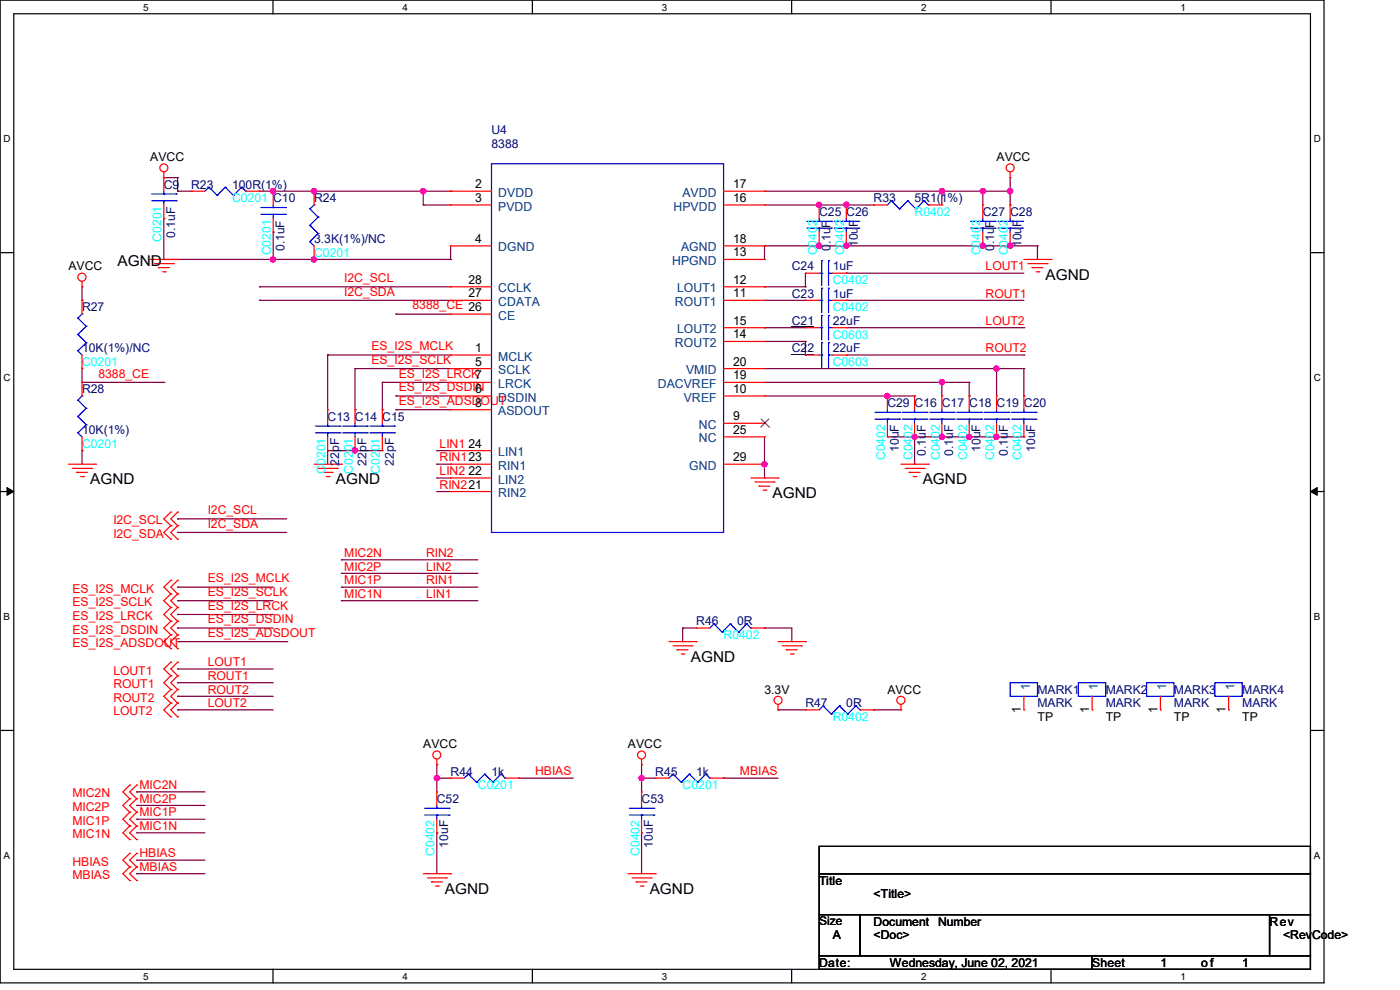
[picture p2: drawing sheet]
<svg xmlns="http://www.w3.org/2000/svg" width="297mm" height="210mm" viewBox="0 0 297 210" stroke-linecap="round" stroke-linejoin="round" font-family="sans-serif">
<path d="M0 0h280.9v208.5h-280.9zM2.9 2.9h275.1v202.7h-275.1z" fill="none" stroke="#000" stroke-width=".25"/>
<g fill="#fff">
<path d="M30.4 .3h1.1v2.4h-1.1z"/>
<path d="M30.4 205.9h1.1v2.3h-1.1z"/>
</g>
<path d="M57.9 0v2.9M57.9 205.6v2.9" fill="none" stroke="#000" stroke-width=".25"/>
<g fill="#fff">
<path d="M85.4 .3h1.1v2.4h-1.1z"/>
<path d="M85.4 205.9h1.1v2.3h-1.1z"/>
</g>
<path d="M112.9 0v2.9M112.9 205.6v2.9" fill="none" stroke="#000" stroke-width=".25"/>
<g fill="#fff">
<path d="M140.4 .3h1.2v2.4h-1.2z"/>
<path d="M140.4 205.9h1.2v2.3h-1.2z"/>
</g>
<path d="M167.9 0v2.9M167.9 205.6v2.9" fill="none" stroke="#000" stroke-width=".25"/>
<g fill="#fff">
<path d="M195.4 .3h1.2v2.4h-1.2z"/>
<path d="M195.4 205.9h1.2v2.3h-1.2z"/>
</g>
<path d="M223 0v2.9M223 205.6v2.9" fill="none" stroke="#000" stroke-width=".25"/>
<g fill="#fff">
<path d="M250.4 .3h1.2v2.4h-1.2z"/>
<path d="M250.4 205.9h1.2v2.3h-1.2z"/>
<path d="M.8 28.2h1.4v2.4h-1.4z"/>
<path d="M278.7 28.2h1.5v2.4h-1.5z"/>
<path d="M.8 78.9h1.4v2.3h-1.4z"/>
<path d="M278.7 78.9h1.5v2.3h-1.5z"/>
</g>
<path d="M0 53.6h2.9M278 53.6h2.9" fill="none" stroke="#000" stroke-width=".25"/>
<g fill="#fff">
<path d="M.8 129.6h1.3v2.3h-1.3z"/>
<path d="M278.7 129.6h1.4v2.3h-1.4z"/>
</g>
<path d="M0 104.3h2.9M278 104.3h2.9" fill="none" stroke="#000" stroke-width=".25"/>
<path d="M1.5 103.4l1.4 .9-1.4 .8zM278 104.3l1.4-.9v1.7z" fill="#000" stroke="#000" stroke-width=".21"/>
<g fill="#fff">
<path d="M.8 180.3h1.3v2.3h-1.3z"/>
<path d="M278.7 180.3h1.4v2.3h-1.4z"/>
</g>
<path d="M0 154.9h2.9M278 154.9h2.9M173.8 179.5h104.2v5.8h-104.2zM173.8 185.3h104.2v8.7h-104.2zM173.8 194h8.7v8.7h-8.7zM182.5 194h86.8v8.7h-86.8zM269.3 194h8.7v8.7h-8.7zM173.8 202.7h57.9v2.9h-57.9zM231.7 202.7h46.3v2.9h-46.3z" fill="none" stroke="#000" stroke-width=".25"/>
<g fill="none" stroke="#800040" stroke-width=".25">
<path d="M34.8 37.7h.1M34.8 37.7h2.9M37.7 37.7h.1M37.7 37.7v2.9M214.3 37.7v5.8M34.8 46.4h.1M34.8 55h.1M34.8 46.4v8.6M34.8 55h60.8M37.7 40.6h.1M37.7 40.6h2.9M55 40.6h.1"/>
<path d="M55 40.6h40.6M58 40.6h.1M58 49.2h.1M58 55h.1M58 49.2v5.8M66.6 55h.1M89.8 43.5h.1M89.8 40.6h.1M89.8 43.5h5.8M89.8 40.6v2.9M95.6 55h.1M95.6 40.6h.1"/>
<path d="M95.6 52.2v2.8M162.2 52.2h.1M162.2 40.6h52.1M162.2 43.5h23.1M162.2 52.2v2.8M162.2 52.2h57.9M170.9 58v2.8M173.8 52.2h.1M173.8 43.5h.1M179.5 58h.1M179.5 52.2h.1M179.5 43.5h.1"/>
<path d="M179.5 58h37.7M185.3 43.5h.1M199.8 40.6h.1M199.8 40.6v2.9M208.5 52.2h.1M208.5 40.6h.1M208.5 40.6v2.9M214.3 43.5h.1M214.3 40.6h.1M214.3 52.2h.1M220.1 52.2h.1M220.1 52.2v2.8"/>
<path d="M17.4 63.7h.1M17.4 60.8v2.9M17.4 78.2v2.9M55 63.7h.1M55 60.8h.1M55 63.7h40.6M55 60.8h40.6M69.5 75.3h.1M69.5 75.3h26.1M69.5 75.3v11.6M75.3 78.2h.1M75.3 78.2h20.3"/>
<path d="M75.3 78.2v8.7M84 66.6h.1M84 66.6h11.6M162.2 69.5h.1M162.2 60.8h.1M162.2 63.7h8.7M162.2 60.8h8.7M162.2 78.2h55M162.2 69.5h8.7M162.2 72.4h8.7M170.9 72.4h.1M170.9 75.3h.1"/>
<path d="M170.9 63.7h.1M170.9 60.8h.1M170.9 72.4v2.9M179.5 63.7h.1M179.5 63.7h37.7M179.5 75.3h37.7M179.5 69.5h37.7M211.4 78.2h.1M211.4 78.2v5.8M217.2 78.2h.1M217.2 69.5h.1M217.2 75.3h.1"/>
<path d="M217.2 78.2v5.8M17.4 81.1h.1M17.4 95.6h.1M17.4 95.6v2.9M17.4 81.1h17.4M34.8 81.1h.1M69.5 95.6h.1M69.5 95.6v2.9M69.5 95.6h11.6M75.3 86.9h.1M75.3 95.6h.1M81.1 81.1h.1"/>
<path d="M81.1 86.9h.1M81.1 81.1h14.5M81.1 81.1v5.8M84 84h.1M84 86.9h.1M84 84h11.6M84 86.9h11.6M92.7 95.6h.1M92.7 98.5h.1M92.7 95.6h2.9M92.7 98.5h2.9M162.2 98.5h.1"/>
<path d="M162.2 81.1h43.4M162.2 84h31.8M162.2 92.7v8.7M188.3 84h.1M188.3 92.7h28.9M194 98.5h.1M194 84h.1M194 92.7h.1M194 92.7v5.8M199.8 81.1h.1M199.8 92.7h.1M199.8 81.1v2.9"/>
<path d="M205.6 84h.1M205.6 81.1h.1M205.6 92.7h.1M205.6 81.1v2.9M211.4 92.7h.1M217.2 84h.1M217.2 92.7h.1M37.7 110.1h.1M37.7 112.9h.1M37.7 110.1h23.1M37.7 112.9h23.1M72.4 118.7h.1"/>
<path d="M72.4 118.7h29M92.7 101.4h.1M92.7 104.3h.1M92.7 101.4h2.9M92.7 104.3h2.9M162.2 101.4h.1M37.7 124.5h.1M37.7 127.4h.1M37.7 130.3h.1M37.7 133.2h.1M37.7 124.5h20.3M37.7 127.4h20.3"/>
<path d="M37.7 130.3h20.3M37.7 133.2h20.3M37.7 136.1h23.1M60.8 136.1h.1M72.4 121.6h.1M72.4 124.5h.1M72.4 127.4h.1M72.4 124.5h29M72.4 127.4h29M72.4 121.6h29M144.8 133.2h.1M144.8 136.1h.1"/>
<path d="M144.8 133.2h2.9M144.8 133.2v2.9M162.2 133.2h.1M162.2 133.2h5.8v2.9M168 136.1h.1M37.7 150.6h.1M37.7 141.9h.1M37.7 147.7h.1M37.7 144.8h.1M37.7 150.6h20.3M37.7 141.9h20.3M37.7 147.7h20.3"/>
<path d="M37.7 144.8h20.3M165.1 150.6h.1M165.1 150.6h5.8M185.3 150.6h.1M185.3 150.6h5.8M29 170.9h.1M29 168h.1M29 173.8h.1M29 176.7h.1M29 170.9h14.5M29 168h14.5M29 173.8h14.5"/>
<path d="M29 176.7h14.5M92.7 162.2h.1M92.7 165.1h.1M92.7 176.7h.1M92.7 162.2v5.8M92.7 176.7v8.6M92.7 165.1h2.9M110.1 165.1h.1M110.1 165.1h11.5M136.1 162.2h.1M136.1 165.1h.1M136.1 176.7h.1"/>
<path d="M136.1 165.1h2.9M136.1 162.2v5.8M136.1 176.7v8.6M153.5 165.1h.1M153.5 165.1h11.6M29 185.3h.1M29 182.5h.1M29 185.3h14.5M29 182.5h14.5"/>
</g>
<g fill="#f0f" stroke="#f0f" stroke-width=".25">
<circle cx="57.9" cy="40.6" r=".55"/>
<circle cx="66.6" cy="55" r=".55"/>
<circle cx="57.9" cy="55" r=".55"/>
<circle cx="66.6" cy="40.6" r=".55"/>
<circle cx="89.8" cy="40.6" r=".56"/>
<circle cx="75.3" cy="95.5" r=".56"/>
<circle cx="211.4" cy="78.2" r=".55"/>
<circle cx="199.8" cy="81.1" r=".55"/>
<circle cx="188.2" cy="84" r=".55"/>
<circle cx="194" cy="92.7" r=".55"/>
<circle cx="199.8" cy="92.7" r=".55"/>
<circle cx="205.6" cy="92.7" r=".56"/>
<circle cx="211.4" cy="92.7" r=".55"/>
<circle cx="214.3" cy="52.1" r=".55"/>
<circle cx="208.5" cy="52.1" r=".55"/>
<circle cx="179.5" cy="52.1" r=".55"/>
<circle cx="173.7" cy="52.1" r=".55"/>
<circle cx="173.7" cy="43.4" r=".55"/>
<circle cx="179.5" cy="43.4" r=".55"/>
<circle cx="199.8" cy="40.6" r=".55"/>
<circle cx="208.5" cy="40.6" r=".55"/>
<circle cx="214.3" cy="40.6" r=".55"/>
<circle cx="92.7" cy="165.1" r=".55"/>
<circle cx="136.1" cy="165.1" r=".55"/>
<circle cx="162.2" cy="98.5" r=".56"/>
</g>
<g fill="none" stroke="#f00" stroke-width=".25">
<path d="M34.8 37.7h.1M34.8 36.5v4.1M214.3 37.7h.1M214.3 36.5v1.2M17.4 59.7v1.1M31.9 55h5.8M32.8 55.9h4M33.6 56.8h.1M33.6 56.8h2.3M34.5 57.7h.6M34.8 46.4h.1M34.8 43.5v2.9"/>
<path d="M35.1 57.7h.1M36.8 55.9h.1M37.7 55h.1M40.6 40.6h.1M40.6 40.6h2.9M52.2 40.6h2.8M55 40.6h.1M58 40.6h.1M58 49.2h.1M58 40.6v2.9M58 46.4v2.8M66.6 55h.1"/>
<path d="M66.6 40.6h.1M66.6 40.6v2.9M66.6 52.2v2.8M95.6 40.6h.1M95.6 43.5h.1M95.6 52.2h.1M95.6 40.6h8.7M95.6 43.5h8.7M95.6 52.2h8.7M153.5 55h8.7M153.5 40.6h8.7M153.5 43.5h8.7"/>
<path d="M153.5 52.2h8.7M162.2 55h.1M162.2 43.5h.1M162.2 40.6h.1M162.2 52.2h.1M170.9 58h.1M170.9 58h2.9M173.8 43.5h.1M173.8 52.2h.1M173.8 43.5v2.9M173.8 49.2v3M176.7 58h2.8"/>
<path d="M179.5 58h.1M179.5 43.5h.1M179.5 52.2h.1M179.5 43.5v2.9M179.5 49.2v3M185.3 43.5h.1M185.3 43.5h3M196.9 43.5h2.9M199.8 43.5h.1M208.5 43.5h.1M208.5 52.2h.1M208.5 43.5v2.9"/>
<path d="M208.5 49.2v3M214.3 43.5h.1M214.3 52.2h.1M214.3 43.5v2.9M214.3 49.2v3M217.2 55h5.8M218.1 55.9h4M218.9 56.8h.1M218.9 56.8h2.3M219.8 57.7h.6M220.4 57.7h.1M222.1 55.9h.1"/>
<path d="M223 55h.1M17.4 60.8h.1M17.4 78.2h.1M17.4 63.7h.1M17.4 63.7v2.9M17.4 75.3v2.9M95.6 75.3h.1M95.6 78.2h.1M95.6 66.6h.1M95.6 63.7h.1M95.6 60.8h.1M95.6 63.7h8.7"/>
<path d="M95.6 75.3h8.7M95.6 78.2h8.7M95.6 60.8h8.7M95.6 66.6h8.7M153.5 63.7h8.7M153.5 78.2h8.7M153.5 60.8h8.7M153.5 72.4h8.7M153.5 69.5h8.7M162.2 63.7h.1M162.2 60.8h.1M162.2 72.4h.1"/>
<path d="M162.2 69.5h.1M162.2 78.2h.1M170.9 63.7h.1M170.9 75.3h.1M170.9 69.5h.1M170.9 63.7h2.9M170.9 75.3h2.9M170.9 69.5h2.9M176.7 63.7h2.8M176.7 75.3h2.8M176.7 69.5h2.8M179.5 63.7h.1"/>
<path d="M179.5 75.3h.1M179.5 69.5h.1M14.5 98.5h5.8M15.4 99.4h4M17.4 95.6h.1M17.4 81.1h.1M17.4 81.1v2.9M17.4 92.7v2.9M19.4 99.4h.1M20.3 98.5h.1M66.6 98.5h5.8M67.5 99.4h4"/>
<path d="M69.5 86.9h.1M69.5 95.6h.1M69.5 86.9v2.9M69.5 92.7v2.9M71.5 99.4h.1M72.4 98.5h.1M75.3 86.9h.1M75.3 95.6h.1M75.3 86.9v2.9M75.3 92.7v2.9M81.1 86.9h.1M81.1 95.6h.1"/>
<path d="M81.1 86.9v2.9M81.1 92.7v2.9M95.6 84h.1M95.6 81.1h.1M95.6 86.9h.1M95.6 98.5h.1M95.6 95.6h.1M95.6 98.5h8.7M95.6 84h8.7M95.6 81.1h8.7M95.6 86.9h8.7M95.6 95.6h8.7"/>
<path d="M153.5 98.5h8.7M153.5 84h8.7M153.5 81.1h8.7M153.5 89.8h8.7M153.5 92.7h8.7M162.2 89.8h.1M162.2 84h.1M162.2 81.1h.1M162.2 92.7h.1M162.2 98.5h.1M188.3 84h.1M188.3 92.7h.1"/>
<path d="M188.3 84v2.9M188.3 89.8v2.9M191.1 98.5h5.8M192 99.4h4M194 84h.1M194 92.7h.1M194 84v2.9M194 89.8v2.9M196 99.4h.1M196.9 98.5h.1M199.8 84h.1M199.8 92.7h.1"/>
<path d="M199.8 84v2.9M199.8 89.8v2.9M205.6 84h.1M205.6 92.7h.1M205.6 84v2.9M205.6 89.8v2.9M211.4 84h.1M211.4 92.7h.1M211.4 84v2.9M211.4 89.8v2.9M217.2 84h.1M217.2 92.7h.1"/>
<path d="M217.2 84v2.9M217.2 89.8v2.9M16.3 100.2h.1M16.3 100.2h2.2M17.1 101.1h.6M17.7 101.1h.1M36.2 108.6h.1M36.2 111.5h.1M36.2 114.4h.1M36.2 108.6l-1.4 1.5 1.4 1.4M36.2 111.5l-1.4 1.4 1.4 1.5M37.7 108.6h.1"/>
<path d="M37.7 111.5h.1M37.7 114.4h.1M37.7 108.6l-1.5 1.5 1.5 1.4M37.7 111.5l-1.5 1.4 1.5 1.5M68.4 100.2h.1M68.4 100.2h2.3M69.2 101.1h.6M69.8 101.1h.1M95.6 104.3h.1M95.6 101.4h.1M95.6 101.4h8.7M95.6 104.3h8.7"/>
<path d="M159.3 101.4h5.8M160.1 102.2h4.1M161 103.1h.1M161 103.1h2.3M161.9 104h.6M162.5 104h.1M164.2 102.2h.1M165.1 101.4h.1M192.9 100.2h.1M192.9 100.2h2.3M193.8 101.1h.5M194.3 101.1h.1"/>
<path d="M36.2 123.1h.1M36.2 126h.1M36.2 128.9h.1M36.2 131.8h.1M36.2 134.7h.1M36.2 137.6h.1M36.2 123.1l-1.4 1.4 1.4 1.5M36.2 126l-1.4 1.4 1.4 1.5M36.2 128.9l-1.4 1.4 1.4 1.5M36.2 131.8l-1.4 1.4 1.4 1.5M36.2 134.7l-1.4 1.4 1.4 1.5M37.7 123.1h.1"/>
<path d="M37.7 126h.1M37.7 128.9h.1M37.7 131.8h.1M37.7 134.7h.1M37.7 137.6h.1M37.7 123.1l-1.5 1.4 1.5 1.5M37.7 126l-1.5 1.4 1.5 1.5M37.7 128.9l-1.5 1.4 1.5 1.5M37.7 131.8l-1.5 1.4 1.5 1.5M37.7 134.7l-1.5 1.4 1.5 1.5M141.9 136.1h5.8M142.8 137h4"/>
<path d="M143.6 137.8h.1M143.6 137.8h2.4M144.5 138.7h.6M145.1 138.7h.1M146.8 137h.1M147.7 136.1h.1M147.7 133.2h.1M147.7 133.2h2.9M159.3 133.2h2.9M162.2 133.2h.1M165.1 136.1h5.8M165.9 137h4.1"/>
<path d="M166.8 137.8h.1M166.8 137.8h2.3M167.7 138.7h.6M168.3 138.7h.1M170 137h.1M170.9 136.1h.1M36.2 140.5h.1M36.2 143.3h.1M36.2 149.1h.1M36.2 152.1h.1M36.2 146.3h.1M36.2 140.5l-1.4 1.4 1.4 1.4"/>
<path d="M36.2 149.1l-1.4 1.5 1.4 1.5M36.2 146.3l-1.4 1.4 1.4 1.4M36.2 143.3l-1.4 1.5 1.4 1.5M37.7 140.5h.1M37.7 143.3h.1M37.7 149.1h.1M37.7 152.1h.1M37.7 146.3h.1M37.7 140.5l-1.5 1.4 1.5 1.4M37.7 149.1l-1.5 1.5 1.5 1.5M37.7 146.3l-1.5 1.4 1.5 1.4M37.7 143.3l-1.5 1.5 1.5 1.5"/>
<path d="M165.1 150.6h.1M165.1 149.4v1.2M170.9 150.6h.1M170.9 150.6h2.9M182.5 150.6h2.8M185.3 150.6h.1M191.1 150.6h.1M191.1 149.4v1.2M217.2 150.6h.1M217.2 147.7v2.9M231.7 150.6h.1M231.7 147.7v2.9"/>
<path d="M246.2 150.6h.1M246.2 147.7v2.9M260.6 150.6h.1M260.6 147.7v2.9M27.5 175.2h.1M27.5 178.1h.1M27.5 166.5h.1M27.5 169.4h.1M27.5 172.3h.1M27.5 175.2l-1.4 1.5 1.4 1.4M27.5 166.5l-1.4 1.5 1.4 1.4M27.5 169.4l-1.4 1.5 1.4 1.4"/>
<path d="M27.5 172.3l-1.4 1.5 1.4 1.4M29 175.2h.1M29 178.1h.1M29 166.5h.1M29 169.4h.1M29 172.3h.1M29 175.2l-1.5 1.5 1.5 1.4M29 166.5l-1.5 1.5 1.5 1.4M29 169.4l-1.5 1.5 1.5 1.4M29 172.3l-1.5 1.5 1.5 1.4M92.7 162.2h.1M92.7 168h.1"/>
<path d="M92.7 176.7h.1M92.7 161v1.2M92.7 168v2.9M92.7 173.8v2.9M95.6 165.1h.1M95.6 165.1h2.9M107.1 165.1h3M110.1 165.1h.1M136.1 162.2h.1M136.1 168h.1M136.1 176.7h.1M136.1 161v1.2"/>
<path d="M136.1 168v2.9M136.1 173.8v2.9M139 165.1h.1M139 165.1h2.9M150.6 165.1h2.9M153.5 165.1h.1M27.5 183.9h.1M27.5 186.8h.1M27.5 181h.1M27.5 183.9l-1.4 1.4 1.4 1.5M27.5 181l-1.4 1.5 1.4 1.4M29 183.9h.1"/>
<path d="M29 186.8h.1M29 181h.1M29 183.9l-1.5 1.4 1.5 1.5M29 181l-1.5 1.5 1.5 1.4M89.8 185.3h5.8M90.7 186.2h4M91.5 187.1h.1M91.5 187.1h2.4M92.4 188h.6M93 188h.1M94.7 186.2h.1M95.6 185.3h.1"/>
<path d="M133.2 185.3h5.8M134.1 186.2h4M135 187.1h.1M135 187.1h2.3M135.8 188h.6M136.4 188h.1M138.1 186.2h.1M139 185.3h.1"/>
<circle cx="34.8" cy="35.6" r=".85"/>
<circle cx="214.3" cy="35.6" r=".85"/>
<circle cx="17.4" cy="58.8" r=".86"/>
<circle cx="165.1" cy="148.5" r=".85"/>
<circle cx="191.1" cy="148.6" r=".86"/>
<circle cx="92.7" cy="160.1" r=".85"/>
<circle cx="136.1" cy="160.1" r=".85"/>
</g>
<g fill="none" stroke="#00f" stroke-width=".25">
<path d="M44.3 39.7h.1M44.3 39.7l-.8 .9M44.3 39.7l1.8 1.7M47.8 39.7h.1M47.8 39.7l-1.7 1.7M47.8 39.7l1.7 1.7M51.3 39.7h.1M51.3 39.7l-1.8 1.7M51.3 39.7l.9 .9M104.3 34.8h49.2v78.1h-49.2zM32.2 42.6h5.2M32.2 41.1h5.2"/>
<path d="M34.8 41.1h.1M34.8 42.6h.1M34.8 40.6v.5M34.8 42.6v.9M37.4 42.6h.1M37.4 41.1h.1M46.1 41.4h.1M49.5 41.4h.1M52.2 40.6h.1M55.3 45.5h5.2M55.3 44h5.2M58 44h.1"/>
<path d="M58 45.5h.1M58 43.5v.5M58 45.5v.9M60.5 45.5h.1M60.5 44h.1M65.7 51.3h.1M65.7 47.8h.1M65.7 44.3h.1M65.7 51.3l.9 .9M65.7 47.8l1.8 1.7M65.7 44.3l1.8 1.8M66.6 43.5h.1"/>
<path d="M66.6 43.5l-.9 .8M67.5 49.5h.1M67.5 46.1h.1M67.5 49.5l-1.8 1.8M67.5 46.1l-1.8 1.7M171.2 48.4h5.2M171.2 46.9h5.2M173.8 46.9h.1M173.8 48.4h.1M173.8 58h.5M173.8 46.4v.5M173.8 48.4v.8"/>
<path d="M174.3 58h.1M174.3 55.3h.1M174.3 55.3v5.2M175.8 55.3h.1M175.8 58h.1M175.8 55.3v5.2M175.8 58h.9M176.4 48.4h.1M176.4 46.9h.1M177 48.4h5.2M177 46.9h5.2M179.5 46.9h.1"/>
<path d="M179.5 48.4h.1M179.5 46.4v.5M179.5 48.4v.8M182.2 48.4h.1M182.2 46.9h.1M189.1 42.6h.1M189.1 42.6l-.8 .9M189.1 42.6l1.7 1.7M190.8 44.3h.1M192.6 42.6h.1M192.6 42.6l-1.8 1.7M192.6 42.6l1.7 1.7"/>
<path d="M194.3 44.3h.1M196 42.6h.1M196 42.6l-1.7 1.7M196 42.6l.9 .9M196.9 43.5h.1M205.9 48.4h5.2M205.9 46.9h5.2M208.5 46.9h.1M208.5 48.4h.1M208.5 46.4v.5M208.5 48.4v.8M211.1 48.4h.1"/>
<path d="M211.1 46.9h.1M211.7 48.4h5.2M211.7 46.9h5.2M214.3 46.9h.1M214.3 48.4h.1M214.3 46.4v.5M214.3 48.4v.8M216.9 48.4h.1M216.9 46.9h.1M16.5 74.4h.1M16.5 71h.1M16.5 67.5h.1"/>
<path d="M16.5 74.4l.9 .9M16.5 71l1.8 1.7M16.5 67.5l1.8 1.7M17.4 66.6h.1M17.4 66.6l-.9 .9M18.3 72.7h.1M18.3 69.2h.1M18.3 72.7l-1.8 1.7M18.3 69.2l-1.8 1.8M173.8 63.7h.5M173.8 75.3h.5M173.8 69.5h.5"/>
<path d="M174.3 63.7h.1M174.3 61.1h.1M174.3 75.3h.1M174.3 72.7h.1M174.3 69.5h.1M174.3 66.9h.1M174.3 61.1v5.2M174.3 66.9v5.2M174.3 72.7v5.2M175.8 61.1h.1M175.8 63.7h.1M175.8 72.7h.1"/>
<path d="M175.8 75.3h.1M175.8 66.9h.1M175.8 69.5h.1M175.8 63.7h.9M175.8 61.1v5.2M175.8 66.9v5.2M175.8 72.7v5.2M175.8 75.3h.9M175.8 69.5h.9M16.5 91.8h.1M16.5 88.3h.1M16.5 84.9h.1"/>
<path d="M16.5 91.8l.9 .9M16.5 88.3l1.8 1.8M16.5 84.9l1.8 1.7M17.4 84h.1M17.4 84l-.9 .9M18.3 90.1h.1M18.3 86.6h.1M18.3 90.1l-1.8 1.7M18.3 86.6l-1.8 1.7M66.9 91.8h5.2M66.9 90.4h5.2M69.5 90.4h.1"/>
<path d="M69.5 91.8h.1M69.5 89.8v.6M69.5 91.8v.9M72.1 91.8h.1M72.1 90.4h.1M72.7 91.8h5.2M72.7 90.4h5.2M75.3 90.4h.1M75.3 91.8h.1M75.3 89.8v.6M75.3 91.8v.9M77.9 91.8h.1"/>
<path d="M77.9 90.4h.1M78.5 91.8h5.2M78.5 90.4h5.2M81.1 90.4h.1M81.1 91.8h.1M81.1 89.8v.6M81.1 91.8v.9M83.7 91.8h.1M83.7 90.4h.1M185.6 88.9h5.2M185.6 87.5h5.2M188.3 87.5h.1"/>
<path d="M188.3 88.9h.1M188.3 86.9v.6M188.3 88.9v.9M190.8 88.9h.1M190.8 87.5h.1M191.4 88.9h5.2M191.4 87.5h5.2M194 87.5h.1M194 88.9h.1M194 86.9v.6M194 88.9v.9M196.6 88.9h.1"/>
<path d="M196.6 87.5h.1M197.2 88.9h5.2M197.2 87.5h5.2M199.8 87.5h.1M199.8 88.9h.1M199.8 86.9v.6M199.8 88.9v.9M202.4 88.9h.1M202.4 87.5h.1M203 88.9h5.2M203 87.5h5.2M205.6 87.5h.1"/>
<path d="M205.6 88.9h.1M205.6 86.9v.6M205.6 88.9v.9M208.2 88.9h.1M208.2 87.5h.1M208.8 88.9h5.2M208.8 87.5h5.2M211.4 87.5h.1M211.4 88.9h.1M211.4 86.9v.6M211.4 88.9v.9M214 88.9h.1"/>
<path d="M214 87.5h.1M214.6 88.9h5.2M214.6 87.5h5.2M217.2 87.5h.1M217.2 88.9h.1M217.2 86.9v.6M217.2 88.9v.9M219.8 88.9h.1M219.8 87.5h.1M151.5 132.3h.1M151.5 132.3l-.9 .9M151.5 132.3l1.7 1.8"/>
<path d="M153.2 134.1h.1M154.9 132.3h.1M154.9 132.3l-1.7 1.8M154.9 132.3l1.8 1.8M156.7 134.1h.1M158.4 132.3h.1M158.4 132.3l-1.7 1.8M158.4 132.3l.9 .9M159.3 133.2h.1M174.6 149.7h.1M174.6 149.7l-.8 .9M174.6 149.7l1.8 1.8"/>
<path d="M176.4 151.5h.1M178.1 149.7h.1M178.1 149.7l-1.7 1.8M178.1 149.7l1.7 1.8M179.8 151.5h.1M181.6 149.7h.1M181.6 149.7l-1.8 1.8M181.6 149.7l.9 .9M182.5 150.6h.1M214.3 144.8h5.8v2.9h-5.8zM228.8 144.8h5.8v2.9h-5.8zM243.2 144.8h5.8v2.9h-5.8z"/>
<path d="M257.7 144.8h5.8v2.9h-5.8zM90.1 172.9h5.2M90.1 171.4h5.2M92.7 171.4h.1M92.7 172.9h.1M92.7 170.9v.5M92.7 172.9v.9M95.3 172.9h.1M95.3 171.4h.1M99.4 164.2h.1M99.4 164.2l-.9 .9M99.4 164.2l1.7 1.7"/>
<path d="M101.1 165.9h.1M102.8 164.2h.1M102.8 164.2l-1.7 1.7M102.8 164.2l1.8 1.7M104.6 165.9h.1M106.3 164.2h.1M106.3 164.2l-1.7 1.7M106.3 164.2l.8 .9M107.1 165.1h.1M133.5 172.9h5.2M133.5 171.4h5.2M136.1 171.4h.1"/>
<path d="M136.1 172.9h.1M136.1 170.9v.5M136.1 172.9v.9M138.7 172.9h.1M138.7 171.4h.1M142.8 164.2h.1M142.8 164.2l-.9 .9M142.8 164.2l1.7 1.7M144.5 165.9h.1M146.3 164.2h.1M146.3 164.2l-1.8 1.7M146.3 164.2l1.7 1.7"/>
<path d="M148 165.9h.1M149.7 164.2h.1M149.7 164.2l-1.7 1.7M149.7 164.2l.9 .9M150.6 165.1h.1"/>
</g>
<path d="M161.4 90.6h.1M161.4 88.8l1.8 1.8M163.2 90.6h.1M163.2 88.8l-1.8 1.8" fill="none" stroke="#804000" stroke-width=".21"/>
<path d="M168 75.1h4.7M168 69.3h4.7" fill="none" stroke="#000080" stroke-width=".21"/>
<g font-size="3.2">
<text x="24.9" y="56.4">AGND</text>
<text x="221.8" y="59.3">AGND</text>
<text x="19.1" y="102.7">AGND</text>
<text x="71.2" y="102.7">AGND</text>
<text x="163.9" y="105.7">AGND</text>
<text x="195.7" y="102.7">AGND</text>
<text x="146.6" y="140.4">AGND</text>
<text x="94.4" y="189.6">AGND</text>
<text x="137.8" y="189.6">AGND</text>
</g>
<g font-size="2.6" fill="#000080">
<text x="104.3" y="28.4">U4</text>
<text x="104.3" y="31.3">8388</text>
<text x="34.8" y="40">C9</text>
<text x="40.6" y="40">R23</text>
<text x="49.2" y="40">100R(1%)</text>
<text x="66.6" y="42.9">R24</text>
<text x="173.8" y="45.8">C25 C26</text>
<text x="185.3" y="42.9">R33</text>
<text x="194" y="42.9">5R1(1%)</text>
<text x="208.5" y="45.8">C27 C28</text>
<text x="37.2" y="50.4" transform="rotate(-90 37.2 50.4)">0.1uF</text>
<text x="60.4" y="53.3" transform="rotate(-90 60.4 53.3)">0.1uF</text>
<text x="66.6" y="51.6">3.3K(1%)/NC</text>
<text x="176.2" y="53.3" transform="rotate(-90 176.2 53.3)">0.1uF</text>
<text x="181.9" y="52.5" transform="rotate(-90 181.9 52.5)">10uF</text>
<text x="210.9" y="53.3" transform="rotate(-90 210.9 53.3)">0.1uF</text>
<text x="216.7" y="52.5" transform="rotate(-90 216.7 52.5)">10uF</text>
<text x="168" y="57.4">C24</text>
<text x="176.7" y="57.4">1uF</text>
<text x="168" y="63.2">C23</text>
<text x="176.7" y="63.2">1uF</text>
<text x="17.4" y="66">R27</text>
<text x="168" y="69">C21</text>
<text x="176.7" y="69">22uF</text>
<text x="17.4" y="74.8">10K(1%)/NC</text>
<text x="168" y="74.8">C22</text>
<text x="176.7" y="74.8">22uF</text>
<text x="17.4" y="83.4">R28</text>
<text x="69.5" y="89.2">C13 C14 C15</text>
<text x="188.3" y="86.3">C29 C16 C17 C18 C19 C20</text>
<text x="17.4" y="92.1">10K(1%)</text>
<text x="190.7" y="95.9" transform="rotate(-90 190.7 95.9)">10uF</text>
<text x="208" y="95.9" transform="rotate(-90 208 95.9)">10uF</text>
<text x="219.6" y="95.9" transform="rotate(-90 219.6 95.9)">10uF</text>
<text x="71.9" y="98.8" transform="rotate(-90 71.9 98.8)">22pF</text>
<text x="77.7" y="98.8" transform="rotate(-90 77.7 98.8)">22pF</text>
<text x="83.5" y="98.8" transform="rotate(-90 83.5 98.8)">22pF</text>
<text x="196.4" y="96.7" transform="rotate(-90 196.4 96.7)">0.1uF</text>
<text x="202.2" y="96.7" transform="rotate(-90 202.2 96.7)">0.1uF</text>
<text x="213.8" y="96.7" transform="rotate(-90 213.8 96.7)">0.1uF</text>
<text x="147.7" y="132.7">R46</text>
<text x="156.4" y="132.7">0R</text>
<text x="220.1" y="147.2">MARK1</text>
<text x="234.6" y="147.2">MARK2</text>
<text x="249" y="147.2">MARK3</text>
<text x="263.5" y="147.2">MARK4</text>
<text x="170.9" y="150">R47</text>
<text x="179.5" y="150">0R</text>
<text x="220.1" y="150">MARK</text>
<text x="234.6" y="150">MARK</text>
<text x="249" y="150">MARK</text>
<text x="263.5" y="150">MARK</text>
<text x="95.6" y="164.5">R44</text>
<text x="104.3" y="164.5">1k</text>
<text x="139" y="164.5">R45</text>
<text x="147.7" y="164.5">1k</text>
<text x="92.7" y="170.3">C52</text>
<text x="136.1" y="170.3">C53</text>
<text x="95.1" y="179.8" transform="rotate(-90 95.1 179.8)">10uF</text>
<text x="138.5" y="179.8" transform="rotate(-90 138.5 179.8)">10uF</text>
</g>
<g font-size="2.6">
<text x="31.9" y="34.2">AVCC</text>
<text x="211.4" y="34.2">AVCC</text>
<text x="100.8" y="39.9">2</text>
<text x="155.5" y="39.9">17</text>
<text x="100.8" y="42.8">3</text>
<text x="155.5" y="42.8">16</text>
<text x="100.8" y="51.5">4</text>
<text x="155.5" y="51.5">18</text>
<text x="14.5" y="57.4">AVCC</text>
<text x="155.5" y="54.4">13</text>
<text x="99.4" y="63.1">27</text>
<text x="99.4" y="60.2">28</text>
<text x="155.5" y="63.1">11</text>
<text x="155.5" y="60.2">12</text>
<text x="155.5" y="71.8">14</text>
<text x="155.5" y="68.9">15</text>
<text x="100.8" y="74.7">1</text>
<text x="100.8" y="77.6">5</text>
<text x="155.5" y="77.6">20</text>
<text x="100.8" y="83.4">6</text>
<text x="155.5" y="83.4">10</text>
<text x="155.5" y="80.5">19</text>
<text x="100.8" y="86.3">8</text>
<text x="155.5" y="89.2">9</text>
<text x="99.4" y="95">24</text>
<text x="155.5" y="92">25</text>
<text x="99.4" y="100.8">22</text>
<text x="155.5" y="97.8">29</text>
<text x="162.2" y="147.2">3.3V</text>
<text x="188.3" y="147.2">AVCC</text>
<text x="216.6" y="151.2" transform="rotate(-90 216.6 151.2)">1</text>
<text x="220.1" y="152.9">TP</text>
<text x="231.1" y="151.2" transform="rotate(-90 231.1 151.2)">1</text>
<text x="234.6" y="152.9">TP</text>
<text x="245.5" y="151.2" transform="rotate(-90 245.5 151.2)">1</text>
<text x="249" y="152.9">TP</text>
<text x="260" y="151.2" transform="rotate(-90 260 151.2)">1</text>
<text x="263.5" y="152.9">TP</text>
<text x="89.8" y="158.7">AVCC</text>
<text x="133.2" y="158.7">AVCC</text>
<text x="173.8" y="187.7">Title</text>
<text x="185.3" y="190.6">&lt;Title&gt;</text>
<text x="185.3" y="196.3">Document</text>
<text x="199" y="196.3">Number</text>
<text x="269.3" y="196.3">Rev</text>
<text x="176.7" y="199.3">A</text>
<text x="185.3" y="199.3">&lt;Doc&gt;</text>
<text x="272.2" y="199.3">&lt;RevCode&gt;</text>
<text x="173.8" y="205.1">Date:</text>
<text x="188.8" y="205.1">Wednesday, June 02, 2021</text>
<text x="231.7" y="205.1">Sheet</text>
<text x="246.2" y="205.1">1</text>
<text x="254.8" y="205.1">of</text>
<text x="263.5" y="205.1">1</text>
</g>
<g font-size="2.6" fill="#004080">
<text x="105.7" y="41.7">DVDD</text>
<text x="144.8" y="41.7">AVDD</text>
<text x="105.7" y="44.7">PVDD</text>
<text x="142.9" y="44.7">HPVDD</text>
<text x="105.7" y="53.3">DGND</text>
<text x="144.5" y="53.3">AGND</text>
<text x="142.6" y="56.2">HPGND</text>
<text x="105.7" y="64.9">CDATA</text>
<text x="105.7" y="62">CCLK</text>
<text x="143.2" y="64.9">ROUT1</text>
<text x="143.6" y="62">LOUT1</text>
<text x="105.7" y="67.8">CE</text>
<text x="143.6" y="70.7">LOUT2</text>
<text x="105.7" y="76.5">MCLK</text>
<text x="143.2" y="73.6">ROUT2</text>
<text x="105.7" y="79.4">SCLK</text>
<text x="105.7" y="82.3">LRCK</text>
<text x="139.5" y="82.3">DACVREF</text>
<text x="145.5" y="79.4">VMID</text>
<text x="105.7" y="85.2">DSDIN</text>
<text x="105.7" y="88.1">ASDOUT</text>
<text x="145.1" y="85.2">VREF</text>
<text x="148.2" y="91">NC</text>
<text x="148.2" y="93.9">NC</text>
<text x="105.7" y="99.7">RIN1</text>
<text x="105.7" y="96.8">LIN1</text>
<text x="146.2" y="99.7">GND</text>
<text x="105.7" y="105.5">RIN2</text>
<text x="105.7" y="102.6">LIN2</text>
<text x="218.4" y="146.3" transform="rotate(-90 218.4 146.3)">1</text>
<text x="232.9" y="146.3" transform="rotate(-90 232.9 146.3)">1</text>
<text x="247.4" y="146.3" transform="rotate(-90 247.4 146.3)">1</text>
<text x="261.9" y="146.3" transform="rotate(-90 261.9 146.3)">1</text>
</g>
<g font-size="2.6" fill="#0ff">
<text x="49.2" y="42.9">C0201 C10</text>
<text x="194" y="45.8">R0402</text>
<text x="34.3" y="51.3" transform="rotate(-90 34.3 51.3)">C0201</text>
<text x="57.4" y="54.2" transform="rotate(-90 57.4 54.2)">C0201</text>
<text x="66.6" y="54.5">C0201</text>
<text x="173.3" y="54.2" transform="rotate(-90 173.3 54.2)">C0402</text>
<text x="179.1" y="54.2" transform="rotate(-90 179.1 54.2)">C0402</text>
<text x="208" y="54.2" transform="rotate(-90 208 54.2)">C0402</text>
<text x="213.8" y="54.2" transform="rotate(-90 213.8 54.2)">C0402</text>
<text x="176.7" y="60.3">C0402</text>
<text x="176.7" y="66">C0402</text>
<text x="176.7" y="71.8">C0603</text>
<text x="17.4" y="77.6">C0201</text>
<text x="176.7" y="77.6">C0603</text>
<text x="17.4" y="95">C0201</text>
<text x="69" y="100.5" transform="rotate(-90 69 100.5)">C0201</text>
<text x="74.8" y="100.5" transform="rotate(-90 74.8 100.5)">C0201</text>
<text x="80.6" y="100.5" transform="rotate(-90 80.6 100.5)">C0201</text>
<text x="187.7" y="97.6" transform="rotate(-90 187.7 97.6)">C0402</text>
<text x="193.5" y="97.6" transform="rotate(-90 193.5 97.6)">C0402</text>
<text x="199.3" y="97.6" transform="rotate(-90 199.3 97.6)">C0402</text>
<text x="205.1" y="97.6" transform="rotate(-90 205.1 97.6)">C0402</text>
<text x="210.9" y="97.6" transform="rotate(-90 210.9 97.6)">C0402</text>
<text x="216.7" y="97.6" transform="rotate(-90 216.7 97.6)">C0402</text>
<text x="153.5" y="135.6">R0402</text>
<text x="176.7" y="152.9">R0402</text>
<text x="101.4" y="167.4">C0201</text>
<text x="144.8" y="167.4">C0201</text>
<text x="92.2" y="181.6" transform="rotate(-90 92.2 181.6)">C0402</text>
<text x="135.6" y="181.6" transform="rotate(-90 135.6 181.6)">C0402</text>
</g>
<g font-size="2.6" fill="#f00">
<text x="73" y="59.8">I2C_SCL</text>
<text x="209.1" y="57.4">LOUT1</text>
<text x="73" y="62.7">I2C_SDA</text>
<text x="87.5" y="65.6">8388_CE 26</text>
<text x="209.1" y="63.1">ROUT1</text>
<text x="209.1" y="68.9">LOUT2</text>
<text x="78.8" y="74.3">ES_I2S_MCLK</text>
<text x="78.8" y="77.2">ES_I2S_SCLK</text>
<text x="209.1" y="74.7">ROUT2</text>
<text x="20.9" y="80.1">8388_CE</text>
<text x="84.6" y="80.1">ES_I2S_LRCK7</text>
<text x="84.6" y="83">ES_I2S_DSDIN</text>
<text x="84.6" y="85.9">ES_I2S_ADSDOUT</text>
<text x="93.3" y="95">LIN1</text>
<text x="93.3" y="97.9">RIN123</text>
<text x="93.3" y="100.8">LIN2</text>
<text x="93.3" y="103.7">RIN221</text>
<text x="24" y="111.2">I2C_SCL</text>
<text x="44.1" y="109.1">I2C_SCL</text>
<text x="44.1" y="111.9">I2C_SDA</text>
<text x="24" y="114.1">I2C_SDA</text>
<text x="73" y="118.2">MIC2N</text>
<text x="90.4" y="118.2">RIN2</text>
<text x="15.4" y="125.7">ES_I2S_MCLK</text>
<text x="44.1" y="123.5">ES_I2S_MCLK</text>
<text x="73" y="121">MIC2P</text>
<text x="73" y="124">MIC1P</text>
<text x="90.4" y="121">LIN2</text>
<text x="90.4" y="124">RIN1</text>
<text x="15.4" y="128.6">ES_I2S_SCLK</text>
<text x="15.4" y="131.5">ES_I2S_LRCK</text>
<text x="44.1" y="126.4">ES_I2S_SCLK</text>
<text x="44.1" y="129.3">ES_I2S_LRCK</text>
<text x="73" y="126.8">MIC1N</text>
<text x="90.4" y="126.8">LIN1</text>
<text x="15.4" y="134.4">ES_I2S_DSDIN</text>
<text x="15.4" y="137.3">ES_I2S_ADSDOUT</text>
<text x="44.1" y="132.2">ES_I2S_DSDIN</text>
<text x="44.1" y="135.1">ES_I2S_ADSDOUT</text>
<text x="24" y="143.1">LOUT1</text>
<text x="44.1" y="141.3">LOUT1</text>
<text x="24" y="148.9">ROUT2</text>
<text x="24" y="146">ROUT1</text>
<text x="44.1" y="150">LOUT2</text>
<text x="44.1" y="147.1">ROUT2</text>
<text x="44.1" y="144.2">ROUT1</text>
<text x="24" y="151.8">LOUT2</text>
<text x="29.6" y="167.4">MIC2N</text>
<text x="113.5" y="164.5">HBIAS</text>
<text x="157" y="164.5">MBIAS</text>
<text x="15.4" y="169.1">MIC2N</text>
<text x="15.4" y="172">MIC2P</text>
<text x="29.6" y="170.3">MIC2P</text>
<text x="29.6" y="173.2">MIC1P</text>
<text x="15.4" y="177.8">MIC1N</text>
<text x="15.4" y="174.9">MIC1P</text>
<text x="29.6" y="176.1">MIC1N</text>
<text x="15.4" y="183.6">HBIAS</text>
<text x="29.6" y="184.7">MBIAS</text>
<text x="29.6" y="181.9">HBIAS</text>
<text x="15.4" y="186.5">MBIAS</text>
</g>
<text font-size="2.5" x="173.8" y="196.3">Size</text>
<g font-size="2.1">
<text x="30.4" y="2.2">5</text>
<text x="85.4" y="2.2">4</text>
<text x="140.4" y="2.2">3</text>
<text x="195.4" y="2.2">2</text>
<text x="250.5" y="2.2">1</text>
<text x=".8" y="30.1">D</text>
<text x="278.7" y="30.1">D</text>
<text x=".8" y="80.8">C</text>
<text x="278.7" y="80.8">C</text>
<text x=".8" y="131.5">B</text>
<text x="278.7" y="131.5">B</text>
<text x=".8" y="182.2">A</text>
<text x="278.7" y="182.2">A</text>
<text x="30.4" y="207.8">5</text>
<text x="85.4" y="207.8">4</text>
<text x="140.4" y="207.8">3</text>
<text x="195.4" y="207.8">2</text>
<text x="250.5" y="207.8">1</text>
</g>
</svg>
